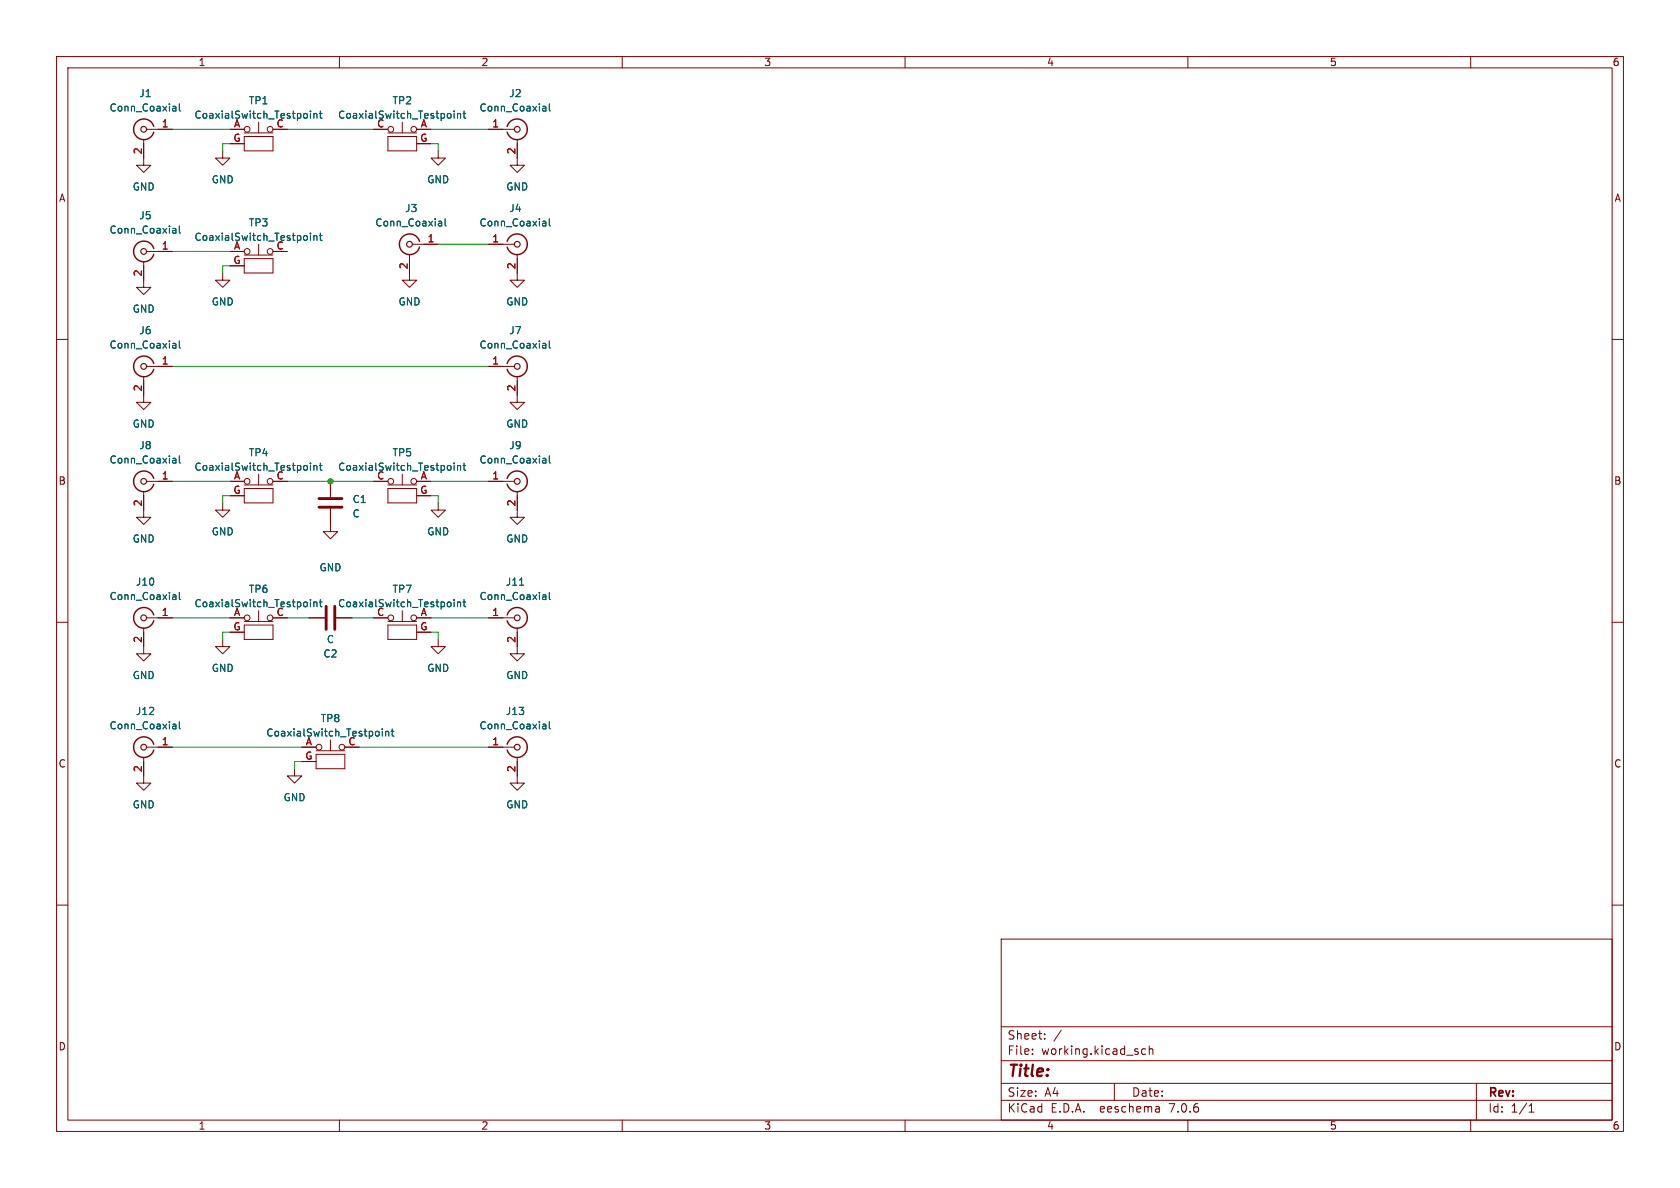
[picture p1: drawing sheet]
<svg xmlns="http://www.w3.org/2000/svg" width="297mm" height="210mm" viewBox="0 0 297 210" stroke-linecap="round" stroke-linejoin="round" font-family="sans-serif">
<g fill="none" stroke="#840000" stroke-width=".18">
<path d="M10 10h277v190h-277zM12 12h273v186h-273zM60 10v2M110 10v2M160 10v2M210 10v2M260 10v2M25.4 24.6v4.6h1.3l-1.3 1.3-1.3-1.3h1.3M25.9 22.9h4.6M39.4 26.7v1.2h1.2l-1.2 1.3-1.3-1.3h1.3M40.6 22.9h2.6M40.6 25.4h2.6"/>
<path d="M43.2 26.7h5.1zM43.2 24.1h5.1zM43.2 24.1v2.6zM43.2 23.5h5.1M45.7 21.6v1.9M48.3 24.1v2.6zM48.3 22.9h2.5M66 22.9h2.6M68.6 26.7h5.1zM68.6 24.1v2.6zM68.6 24.1h5.1zM68.6 23.5h5.1"/>
<path d="M71.1 21.6v1.9M73.7 24.1v2.6zM73.7 22.9h2.5M73.7 25.4h2.5M77.5 26.7v1.2h1.2l-1.2 1.3-1.3-1.3h1.3M86.4 22.9h4.5M91.4 24.6v4.6h1.3l-1.3 1.3-1.2-1.3h1.2M10 60h2M25.4 46.2v4.6h1.3l-1.3 1.3-1.3-1.3h1.3M25.9 44.5h4.6M39.4 48.3v1.2h1.2l-1.2 1.3-1.3-1.3h1.3M40.6 44.5h2.6"/>
<path d="M40.6 47h2.6M43.2 48.3h5.1zM43.2 45.7h5.1zM43.2 45.7v2.6zM43.2 45.1h5.1M45.7 43.2v1.9M48.3 45.7v2.6zM48.3 44.5h2.5M72.4 45v4.5h1.3l-1.3 1.3-1.3-1.3h1.3M72.9 43.2h4.6M86.4 43.2h4.5M91.4 45v4.5h1.3l-1.3 1.3-1.2-1.3h1.2"/>
<path d="M285 60h2M25.4 66.5v4.6h1.3l-1.3 1.3-1.3-1.3h1.3M25.9 64.8h4.6M86.4 64.8h4.5M91.4 66.5v4.6h1.3l-1.3 1.3-1.2-1.3h1.2M25.4 86.9v4.5h1.3l-1.3 1.3-1.3-1.3h1.3M25.9 85.1h4.6M39.4 88.9v1.3h1.2l-1.2 1.2-1.3-1.2h1.3M40.6 85.1h2.6M40.6 87.6h2.6M43.2 88.9h5.1zM43.2 86.4h5.1z"/>
<path d="M43.2 86.4v2.5zM43.2 85.7h5.1M45.7 83.8v1.9M48.3 86.4v2.5zM48.3 85.1h2.5M58.4 89.9v4.1h1.3l-1.3 1.3-1.3-1.3h1.3M58.4 85.1v2.8M66 85.1h2.6M68.6 88.9h5.1zM68.6 86.4v2.5zM68.6 86.4h5.1zM68.6 85.7h5.1"/>
<path d="M71.1 83.8v1.9M73.7 86.4v2.5zM73.7 85.1h2.5M73.7 87.6h2.5M77.5 88.9v1.3h1.2l-1.2 1.2-1.3-1.2h1.3M86.4 85.1h4.5M91.4 86.9v4.5h1.3l-1.3 1.3-1.2-1.3h1.2M10 110h2M25.4 111v4.6h1.3l-1.3 1.2-1.3-1.2h1.3M25.9 109.2h4.6M39.4 113v1.3h1.2l-1.2 1.3-1.3-1.3h1.3M40.6 109.2h2.6"/>
<path d="M40.6 111.8h2.6M43.2 113h5.1zM43.2 110.5h5.1zM43.2 110.5v2.5zM43.2 109.9h5.1M45.7 108v1.9M48.3 110.5v2.5zM48.3 109.2h2.5M54.6 109.2h2.8M59.4 109.2h2.8M66 109.2h2.6M68.6 113h5.1z"/>
<path d="M68.6 110.5v2.5zM68.6 110.5h5.1zM68.6 109.9h5.1M71.1 108v1.9M73.7 110.5v2.5zM73.7 109.2h2.5M73.7 111.8h2.5M77.5 113v1.3h1.2l-1.2 1.3-1.3-1.3h1.3M86.4 109.2h4.5M91.4 111v4.6h1.3l-1.3 1.2-1.2-1.2h1.2M285 110h2M25.4 133.9v4.5h1.3l-1.3 1.3-1.3-1.3h1.3"/>
<path d="M25.9 132.1h4.6M52.1 135.9v1.3h1.2l-1.2 1.2-1.3-1.2h1.3M53.3 132.1h2.6M53.3 134.6h2.6M55.9 135.9h5.1zM55.9 133.4h5.1zM55.9 133.4v2.5zM55.9 132.7h5.1M58.4 130.8v1.9M61 133.4v2.5zM61 132.1h2.5M86.4 132.1h4.5"/>
<path d="M91.4 133.9v4.5h1.3l-1.3 1.3-1.2-1.3h1.2M10 160h2M285 160h2M177 166h108v32h-108zM60 198v2M110 198v2M160 198v2M177 194.5h108M177 191.5h108M177 187.5h108M177 181.5h108M182.5 186.3v.1"/>
<path d="M182.5 185.5v.1M184.7 183.6v.1M184.7 182.8v.1M187.6 182.1l-1.3 2M197 191.5v3M202.5 185.5l-.4-.1-.3 .3v.4l.2 .2h.5M203.2 185.5l.2-.1 .3 .1 .1 .9M203.2 184.9v1.5M204.9 195.7l.1 .9M205 196.5l-.2 .1M205 196h-.2M210 198v2"/>
<path d="M260 198v2M261 191.5v6.5M270.3 196.6h.9M270.3 195.5l.4-.4v1.5"/>
<circle cx="43.7" cy="22.9" r=".51"/>
<circle cx="47.8" cy="22.9" r=".51"/>
<circle cx="69.1" cy="22.9" r=".51"/>
<circle cx="73.2" cy="22.9" r=".51"/>
<circle cx="43.7" cy="44.5" r=".51"/>
<circle cx="47.8" cy="44.5" r=".51"/>
<circle cx="43.7" cy="85.1" r=".51"/>
<circle cx="47.8" cy="85.1" r=".51"/>
<circle cx="69.1" cy="85.1" r=".51"/>
<circle cx="73.2" cy="85.1" r=".51"/>
<circle cx="43.7" cy="109.2" r=".51"/>
<circle cx="47.8" cy="109.2" r=".51"/>
<circle cx="69.1" cy="109.2" r=".51"/>
<circle cx="73.2" cy="109.2" r=".51"/>
<circle cx="56.4" cy="132.1" r=".51"/>
<circle cx="60.5" cy="132.1" r=".51"/>
</g>
<g fill="none" stroke="#840000" stroke-width=".25">
<path d="M27.2 22.4a1.81 1.81 0 0 0-2.8-1 1.81 1.81 0 0 0 0 2.9 1.81 1.81 0 0 0 2.8-.9M89.7 22.4a1.81 1.81 0 0 1 2.8-1 1.81 1.81 0 0 1 0 2.9 1.81 1.81 0 0 1-2.8-.9M27.2 43.9a1.81 1.81 0 0 0-2.8-.9 1.81 1.81 0 0 0 0 2.9 1.81 1.81 0 0 0 2.8-.9M74.2 42.7a1.81 1.81 0 0 0-2.8-1 1.81 1.81 0 0 0 0 3 1.81 1.81 0 0 0 2.8-1M89.7 42.7a1.81 1.81 0 0 1 2.8-1 1.81 1.81 0 0 1 0 3 1.81 1.81 0 0 1-2.8-1M27.2 64.3a1.81 1.81 0 0 0-2.8-1 1.81 1.81 0 0 0 0 2.9 1.81 1.81 0 0 0 2.8-.9M89.7 64.3a1.81 1.81 0 0 1 2.8-1 1.81 1.81 0 0 1 0 2.9 1.81 1.81 0 0 1-2.8-.9M27.2 84.6a1.81 1.81 0 0 0-2.8-1 1.81 1.81 0 0 0 0 3 1.81 1.81 0 0 0 2.8-1M89.7 84.6a1.81 1.81 0 0 1 2.8-1 1.81 1.81 0 0 1 0 3 1.81 1.81 0 0 1-2.8-1M27.2 108.7a1.81 1.81 0 0 0-2.8-1 1.81 1.81 0 0 0 0 3 1.81 1.81 0 0 0 2.8-1M89.7 108.7a1.81 1.81 0 0 1 2.8-1 1.81 1.81 0 0 1 0 3 1.81 1.81 0 0 1-2.8-1M27.2 131.6a1.81 1.81 0 0 0-2.8-1 1.81 1.81 0 0 0 0 3 1.81 1.81 0 0 0 2.8-1"/>
<path d="M89.7 131.6a1.81 1.81 0 0 1 2.8-1 1.81 1.81 0 0 1 0 3 1.81 1.81 0 0 1-2.8-1"/>
</g>
<g fill="none" stroke="#840000" stroke-width=".2">
<circle cx="25.4" cy="22.9" r=".51"/>
<circle cx="91.4" cy="22.9" r=".51"/>
<circle cx="25.4" cy="44.5" r=".51"/>
<circle cx="72.4" cy="43.2" r=".51"/>
<circle cx="91.4" cy="43.2" r=".51"/>
<circle cx="25.4" cy="64.8" r=".51"/>
<circle cx="91.4" cy="64.8" r=".51"/>
<circle cx="25.4" cy="85.1" r=".51"/>
<circle cx="91.4" cy="85.1" r=".51"/>
<circle cx="25.4" cy="109.2" r=".51"/>
<circle cx="91.4" cy="109.2" r=".51"/>
<circle cx="25.4" cy="132.1" r=".51"/>
<circle cx="91.4" cy="132.1" r=".51"/>
</g>
<g fill="none" stroke="#006464" stroke-width=".18">
<path d="M30.7 18.8h.3l.1 .8M31.1 19.6h-.4M31.1 19.1h-.4M31.7 18.4v1l.2 .2M54.9 19.6v.2M56.6 19.6v1.1l.3 .2M80.3 19.6v.2M82 19.6v1.1l.3 .2M96.1 18.8h.2l.2 .2v.6M96.5 19.6h-.4M96.5 19.1h-.4M97.1 18.4v1l.2 .2"/>
<path d="M31.7 39.9v1.1l.2 .2M54.2 20.1l.1 .2-.1 .5M54.9 20.1v.8M55.5 20.2l.2-.1h.3v.8M55.5 20.1v.8M56.5 20.1h.4M77.7 39.1l.3 .1 .1 .7M78.1 39.9h-.4M78.1 39.4l-.4 .1M78.7 38.7v1.1l.2 .1M79.6 20.1l.1 .2-.1 .5M80.3 20.1v.8"/>
<path d="M80.9 20.1v.8M80.9 20.2l.2-.1h.3v.8M81.9 20.1h.4M96.1 39.1h.2l.2 .2v.6M96.5 39.9h-.4M96.5 39.4l-.4 .1M97.1 38.7v1.1l.2 .1M30.7 40.4h.3l.1 .8M31.1 41.2h-.4M31.1 40.7h-.4M54.2 41.7l.1 .2-.1 .5M54.9 41.2v.1"/>
<path d="M54.9 41.6v.9M55.5 41.6v.9M55.5 41.8l.2-.2 .3 .1v.8M56.5 41.6h.4M56.6 41.2v1.1l.3 .2M30.7 60.7l.3 .1 .1 .7M31.1 61.5h-.4M31.1 61l-.4 .1M31.7 60.3v1.1l.2 .1M96.1 60.7h.2l.2 .2v.6M96.5 61.5h-.4M96.5 61l-.4 .1"/>
<path d="M97.1 60.3v1.1l.2 .1M30.7 81l.3 .1 .1 .8M31.1 81.8l-.4 .1M31.1 81.3l-.4 .1M31.7 80.6v1.1l.2 .2M54.2 82.3l.1 .2-.1 .6M54.9 81.9v.1M54.9 82.3v.8M55.5 82.4l.2-.1h.3v.8M55.5 82.3v.8M56.5 82.3h.4M56.6 81.9v1l.3 .2"/>
<path d="M79.6 82.3l.1 .2-.1 .6M80.3 81.9v.1M80.3 82.3v.8M80.9 82.3v.8M80.9 82.4l.2-.1h.3v.8M81.9 82.3h.4M82 81.9v1l.3 .2M96.1 81h.2l.2 .2v.7M96.5 81.8l-.4 .1M96.5 81.3l-.4 .1M97.1 80.6v1.1l.2 .2M30.7 105.1l.3 .1 .1 .8"/>
<path d="M31.1 105.9l-.4 .1M31.1 105.4l-.4 .1M31.7 104.7v1.1l.2 .2M54.2 106.5l.1 .2-.1 .5M54.9 106v.1M54.9 106.4v.9M55.5 106.5l.2-.1 .3 .1v.8M55.5 106.4v.9M56.5 106.4h.4M56.6 106v1.1l.3 .2M79.6 106.5l.1 .2-.1 .5M80.3 106v.1"/>
<path d="M80.3 106.4v.9M80.9 106.4v.9M80.9 106.5l.2-.1 .3 .1v.8M81.9 106.4h.4M82 106v1.1l.3 .2M91.8 103.4h.8M96.1 105.1h.2l.2 .2v.7M96.5 105.9l-.4 .1M96.5 105.4l-.4 .1M97.1 104.7v1.1l.2 .2M30.7 128l.3 .1 .1 .7M31.1 128.8h-.4"/>
<path d="M31.1 128.3l-.4 .1M31.7 127.6v1.1l.2 .1M66.9 129.3l.1 .2-.1 .6M67.6 128.8v.2M67.6 129.3v.8M68.2 129.3v.8M68.2 129.4l.2-.1h.3v.8M69.2 129.3h.4M69.3 128.8v1.1l.3 .2M96.1 128h.2l.2 .2v.6M96.5 128.8h-.4M96.5 128.3l-.4 .1"/>
<path d="M97.1 127.6v1.1l.2 .1"/>
</g>
<path d="M56.4 89.7h4.1M56.4 88.1h4.1M57.7 107.2v4.1M59.2 107.2v4.1" fill="none" stroke="#840000" stroke-width=".51"/>
<g fill="none" stroke="#009600" stroke-width=".18">
<path d="M30.5 22.9h10.1M40.6 25.4h-1.2v1.3M50.8 22.9h15.2M76.2 22.9h10.2M76.2 25.4h1.3v1.3M30.5 44.5h10.1M40.6 47h-1.2v1.3M77.5 43.2h8.9M30.5 64.8h55.9M30.5 85.1h10.1M40.6 87.6h-1.2v1.3M50.8 85.1h15.2"/>
<path d="M76.2 85.1h10.2M76.2 87.6h1.3v1.3M30.5 109.2h10.1M40.6 111.8h-1.2v1.2M50.8 109.2h3.8M62.2 109.2h3.8M76.2 111.8h1.3v1.2M76.2 109.2h10.2M30.5 132.1h22.8M53.3 134.6h-1.2v1.3M63.5 132.1h22.9"/>
</g>
<circle cx="58.4" cy="85.1" r=".46" fill="#009600" stroke="#009600" stroke-width=".18"/>
<text font-size="2.8" fill="#840000" x="178" y="190.9">Title:</text>
<g font-size="2.1" fill="#840000">
<text x="178" y="184">Sheet:</text>
<text x="178" y="186.7">File:</text>
<text x="184.1" y="186.7">working.kicad_sch</text>
<text x="178" y="196.9">KiCad</text>
<text x="178" y="194.1">Size:</text>
<text x="184.7" y="194.1">A4</text>
<text x="185.7" y="196.9">E.D.A.</text>
<text x="194.6" y="196.9">eeschema</text>
<text x="200" y="194.1">Date:</text>
<text x="207" y="196.9">7.0.6</text>
<text x="263" y="194.3">Rev:</text>
<text x="263" y="196.9">Id:</text>
<text x="267.1" y="196.9">1/1</text>
</g>
<g font-size="1.8" fill="#840000">
<text x="35" y="11.9">1</text>
<text x="85" y="11.9">2</text>
<text x="135" y="11.9">3</text>
<text x="185" y="11.9">4</text>
<text x="235" y="11.9">5</text>
<text x="285" y="11.9">6</text>
<text x="10.3" y="35.9">A</text>
<text x="285.3" y="35.9">A</text>
<text x="10.3" y="85.9">B</text>
<text x="285.3" y="85.9">B</text>
<text x="10.3" y="135.9">C</text>
<text x="285.3" y="135.9">C</text>
<text x="10.3" y="185.9">D</text>
<text x="285.3" y="185.9">D</text>
<text x="35" y="199.9">1</text>
<text x="85" y="199.9">2</text>
<text x="135" y="199.9">3</text>
<text x="185" y="199.9">4</text>
<text x="235" y="199.9">5</text>
<text x="285" y="199.9">6</text>
</g>
<g font-size="1.8" fill="#006464">
<text x="24.5" y="17.4">J1</text>
<text x="89.9" y="17.4">J2</text>
<text x="19.3" y="19.9">Conn_Coaxial</text>
<text x="34.3" y="21.2">CoaxialSwitch_Testpoint</text>
<text x="43.9" y="18.6">TP1</text>
<text x="59.7" y="21.2">CoaxialSwitch_Testpoint</text>
<text x="69.3" y="18.6">TP2</text>
<text x="84.7" y="19.9">Conn_Coaxial</text>
<text x="23.4" y="33.9">GND</text>
<text x="37.3" y="32.6">GND</text>
<text x="75.4" y="32.6">GND</text>
<text x="89.4" y="33.9">GND</text>
<text x="19.3" y="41.5">Conn_Coaxial</text>
<text x="24.5" y="39">J5</text>
<text x="43.9" y="40.2">TP3</text>
<text x="66.3" y="40.2">Conn_Coaxial</text>
<text x="71.5" y="37.7">J3</text>
<text x="84.7" y="40.2">Conn_Coaxial</text>
<text x="89.9" y="37.7">J4</text>
<text x="34.3" y="42.8">CoaxialSwitch_Testpoint</text>
<text x="23.4" y="55.5">GND</text>
<text x="24.5" y="59.3">J6</text>
<text x="37.3" y="54.2">GND</text>
<text x="70.4" y="54.2">GND</text>
<text x="89.4" y="54.2">GND</text>
<text x="89.9" y="59.3">J7</text>
<text x="19.3" y="61.8">Conn_Coaxial</text>
<text x="84.7" y="61.8">Conn_Coaxial</text>
<text x="23.4" y="75.8">GND</text>
<text x="89.4" y="75.8">GND</text>
<text x="19.3" y="82.1">Conn_Coaxial</text>
<text x="24.5" y="79.6">J8</text>
<text x="34.3" y="83.4">CoaxialSwitch_Testpoint</text>
<text x="43.9" y="80.9">TP4</text>
<text x="59.7" y="83.4">CoaxialSwitch_Testpoint</text>
<text x="69.3" y="80.9">TP5</text>
<text x="84.7" y="82.1">Conn_Coaxial</text>
<text x="89.9" y="79.6">J9</text>
<text x="62.2" y="89.1">C1</text>
<text x="37.3" y="94.8">GND</text>
<text x="62.2" y="91.7">C</text>
<text x="75.4" y="94.8">GND</text>
<text x="23.4" y="96.1">GND</text>
<text x="56.4" y="101.2">GND</text>
<text x="89.4" y="96.1">GND</text>
<text x="19.3" y="106.3">Conn_Coaxial</text>
<text x="23.9" y="103.7">J10</text>
<text x="34.3" y="107.5">CoaxialSwitch_Testpoint</text>
<text x="43.9" y="105">TP6</text>
<text x="59.7" y="107.5">CoaxialSwitch_Testpoint</text>
<text x="69.3" y="105">TP7</text>
<text x="84.7" y="106.3">Conn_Coaxial</text>
<text x="89.3" y="103.7">J11</text>
<text x="57.7" y="113.9">C</text>
<text x="37.3" y="119">GND</text>
<text x="57.1" y="116.4">C2</text>
<text x="75.4" y="119">GND</text>
<text x="23.4" y="120.2">GND</text>
<text x="89.4" y="120.2">GND</text>
<text x="19.3" y="129.1">Conn_Coaxial</text>
<text x="23.9" y="126.6">J12</text>
<text x="47" y="130.4">CoaxialSwitch_Testpoint</text>
<text x="56.6" y="127.9">TP8</text>
<text x="84.7" y="129.1">Conn_Coaxial</text>
<text x="89.3" y="126.6">J13</text>
<text x="23.4" y="143.1">GND</text>
<text x="50" y="141.8">GND</text>
<text x="89.4" y="143.1">GND</text>
</g>
<g font-size="1.8" fill="#a90000">
<text x="28.5" y="22.6">1</text>
<text x="41.3" y="22.6">A</text>
<text x="48.8" y="22.6">C</text>
<text x="66.6" y="22.6">C</text>
<text x="74.3" y="22.6">A</text>
<text x="86.9" y="22.6">1</text>
<text x="25.1" y="27.4" transform="rotate(-90 25.1 27.4)">2</text>
<text x="41.2" y="25.1">G</text>
<text x="74.2" y="25.1">G</text>
<text x="91.2" y="27.4" transform="rotate(-90 91.2 27.4)">2</text>
<text x="28.5" y="44.2">1</text>
<text x="41.2" y="46.7">G</text>
<text x="41.3" y="44.2">A</text>
<text x="48.8" y="44.2">C</text>
<text x="72.1" y="47.7" transform="rotate(-90 72.1 47.7)">2</text>
<text x="75.5" y="42.9">1</text>
<text x="86.9" y="42.9">1</text>
<text x="91.2" y="47.7" transform="rotate(-90 91.2 47.7)">2</text>
<text x="25.1" y="49" transform="rotate(-90 25.1 49)">2</text>
<text x="28.5" y="64.5">1</text>
<text x="86.9" y="64.5">1</text>
<text x="25.1" y="69.3" transform="rotate(-90 25.1 69.3)">2</text>
<text x="91.2" y="69.3" transform="rotate(-90 91.2 69.3)">2</text>
<text x="25.1" y="89.6" transform="rotate(-90 25.1 89.6)">2</text>
<text x="28.5" y="84.8">1</text>
<text x="41.2" y="87.4">G</text>
<text x="41.3" y="84.8">A</text>
<text x="48.8" y="84.8">C</text>
<text x="66.6" y="84.8">C</text>
<text x="74.2" y="87.4">G</text>
<text x="74.3" y="84.8">A</text>
<text x="86.9" y="84.8">1</text>
<text x="91.2" y="89.6" transform="rotate(-90 91.2 89.6)">2</text>
<text x="25.1" y="113.7" transform="rotate(-90 25.1 113.7)">2</text>
<text x="28.5" y="109">1</text>
<text x="41.2" y="111.5">G</text>
<text x="41.3" y="109">A</text>
<text x="48.8" y="109">C</text>
<text x="66.6" y="109">C</text>
<text x="74.2" y="111.5">G</text>
<text x="74.3" y="109">A</text>
<text x="86.9" y="109">1</text>
<text x="91.2" y="113.7" transform="rotate(-90 91.2 113.7)">2</text>
<text x="28.5" y="131.8">1</text>
<text x="54" y="131.8">A</text>
<text x="61.5" y="131.8">C</text>
<text x="86.9" y="131.8">1</text>
<text x="25.1" y="136.6" transform="rotate(-90 25.1 136.6)">2</text>
<text x="53.9" y="134.4">G</text>
<text x="91.2" y="136.6" transform="rotate(-90 91.2 136.6)">2</text>
</g>
</svg>
